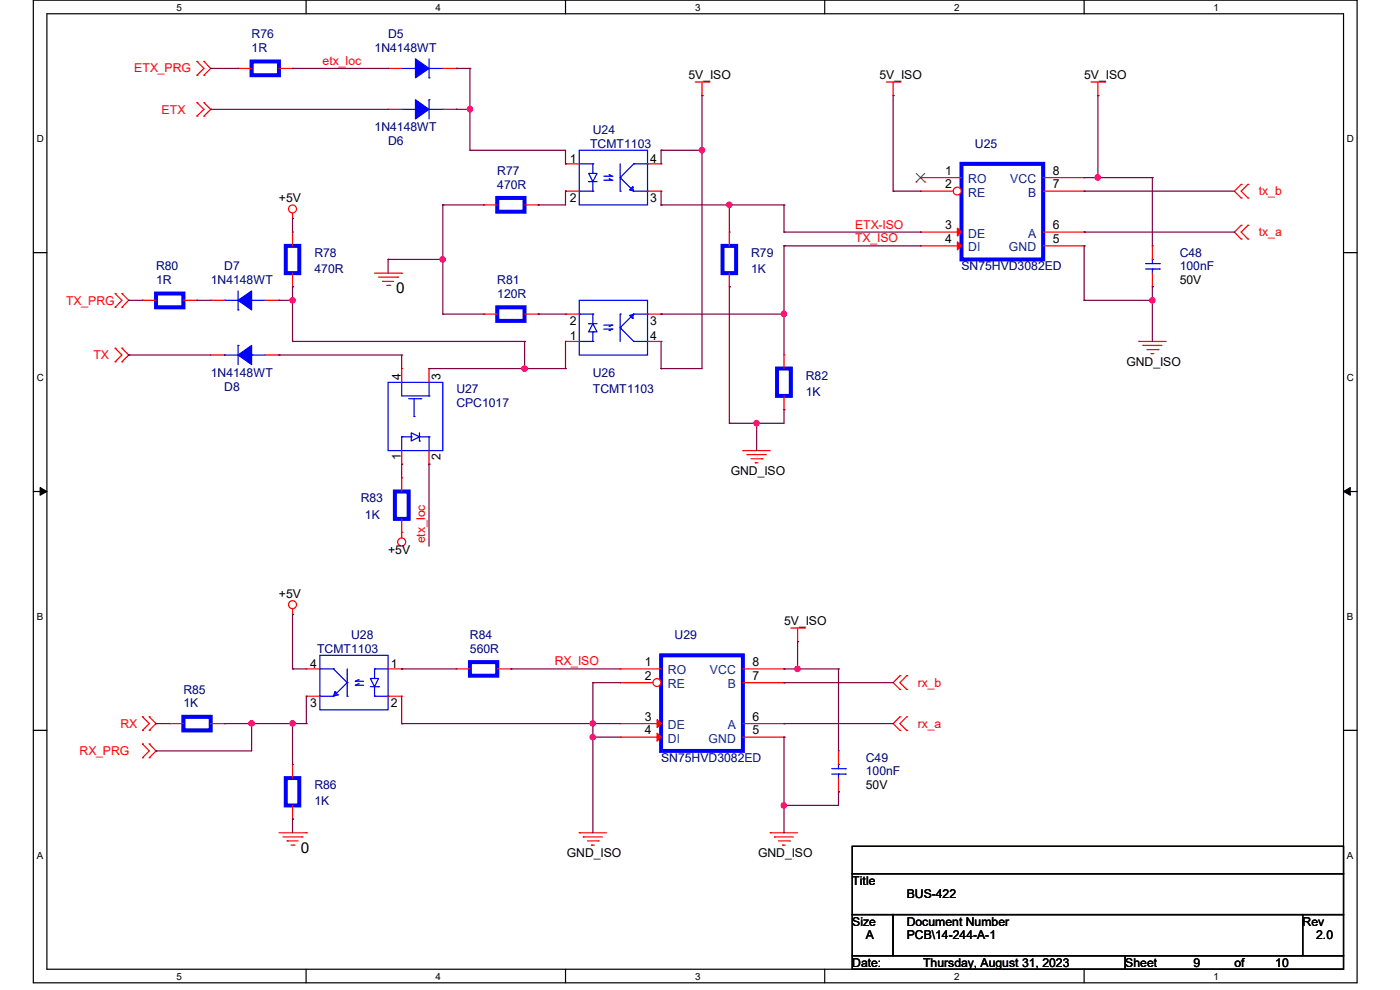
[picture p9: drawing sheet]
<svg xmlns="http://www.w3.org/2000/svg" width="297mm" height="210mm" viewBox="0 0 297 210" stroke-linecap="round" stroke-linejoin="round" font-family="sans-serif">
<path d="M7.1 0h280.8v208.5h-280.8zM9.9 2.9h275.1v202.7h-275.1z" fill="none" stroke="#000" stroke-width=".25"/>
<g fill="#fff">
<path d="M37.4 .3h1.2v2.4h-1.2z"/>
<path d="M37.4 205.9h1.2v2.3h-1.2z"/>
</g>
<path d="M64.9 0v2.9M64.9 205.6v2.9" fill="none" stroke="#000" stroke-width=".25"/>
<g fill="#fff">
<path d="M92.4 .3h1.2v2.4h-1.2z"/>
<path d="M92.4 205.9h1.2v2.3h-1.2z"/>
</g>
<path d="M120 0v2.9M120 205.6v2.9" fill="none" stroke="#000" stroke-width=".25"/>
<g fill="#fff">
<path d="M147.4 .3h1.2v2.4h-1.2z"/>
<path d="M147.4 205.9h1.2v2.3h-1.2z"/>
</g>
<path d="M175 0v2.9M175 205.6v2.9" fill="none" stroke="#000" stroke-width=".25"/>
<g fill="#fff">
<path d="M202.4 .3h1.2v2.4h-1.2z"/>
<path d="M202.4 205.9h1.2v2.3h-1.2z"/>
</g>
<path d="M230 0v2.9M230 205.6v2.9" fill="none" stroke="#000" stroke-width=".25"/>
<g fill="#fff">
<path d="M257.5 .3h1.1v2.4h-1.1z"/>
<path d="M257.5 205.9h1.1v2.3h-1.1z"/>
<path d="M7.8 28.2h1.5v2.4h-1.5z"/>
<path d="M285.7 28.2h1.5v2.4h-1.5z"/>
<path d="M7.8 78.9h1.5v2.3h-1.5z"/>
<path d="M285.7 78.9h1.5v2.3h-1.5z"/>
</g>
<path d="M7.1 53.6h2.8M285 53.6h2.9" fill="none" stroke="#000" stroke-width=".25"/>
<g fill="#fff">
<path d="M7.8 129.6h1.3v2.3h-1.3z"/>
<path d="M285.7 129.6h1.4v2.3h-1.4z"/>
</g>
<path d="M7.1 104.3h2.8M285 104.3h2.9" fill="none" stroke="#000" stroke-width=".25"/>
<path d="M8.5 103.4l1.4 .9-1.4 .8zM285 104.3l1.5-.9v1.7z" fill="#000" stroke="#000" stroke-width=".21"/>
<g fill="#fff">
<path d="M7.8 180.3h1.3v2.3h-1.3z"/>
<path d="M285.7 180.3h1.4v2.3h-1.4z"/>
</g>
<path d="M7.1 154.9h2.8M285 154.9h2.9M180.8 179.5h104.2v5.8h-104.2zM180.8 185.3h104.2v8.7h-104.2zM180.8 194h8.7v8.7h-8.7zM189.5 194h86.9v8.7h-86.9zM276.4 194h8.6v8.7h-8.6zM180.8 202.7h57.9v2.9h-57.9zM238.7 202.7h46.3v2.9h-46.3z" fill="none" stroke="#000" stroke-width=".25"/>
<g fill="none" stroke="#f00" stroke-width=".25">
<path d="M41.8 16h.1M41.8 13h.1M41.8 13l1.5 1.5-1.5 1.5M43.3 13h.1M43.3 16h.1M43.3 13l1.4 1.5-1.4 1.5M82.3 14.5h.1M82.3 14.5h2.9M93.9 14.5h2.9M96.8 14.5h.1M147.5 17.4h2.9M148.9 17.4v2.9"/>
<path d="M150.4 17.4h.1M188 17.4h2.9M189.5 17.4v2.9M190.9 17.4h.1M231.5 17.4h2.9M232.9 17.4v2.9M234.4 17.4h.1M41.8 24.6h.1M41.8 21.8h.1M41.8 21.8l1.5 1.4-1.5 1.4M43.3 21.8h.1M43.3 24.6h.1"/>
<path d="M43.3 21.8l1.4 1.4-1.4 1.4M148.9 20.3h.1M189.5 20.3h.1M232.9 20.3h.1M263.3 39.1h.1M263.3 39.1l-1.4 1.5 1.4 1.4M264.8 39.1h.1M264.8 39.1l-1.5 1.5 1.5 1.4M62.1 46.4h.1M62.1 45.2v1.2M79.5 58h5.7M80.3 58.8h4.1"/>
<path d="M81.2 59.7h.1M81.2 59.7h2.3M84.4 58.8h.1M85.2 58h.1M263.3 42h.1M263.3 47.8h.1M263.3 50.7h.1M263.3 47.8l-1.4 1.4 1.4 1.5M264.8 42h.1M264.8 50.7h.1M264.8 47.8h.1M264.8 47.8l-1.5 1.4 1.5 1.5"/>
<path d="M24.4 65.2h.1M24.4 62.3h.1M24.4 76.8h.1M24.4 73.9h.1M24.4 62.3l1.5 1.4-1.5 1.5M24.4 73.9l1.5 1.4-1.5 1.5M25.9 62.3h.1M25.9 65.2h.1M25.9 73.9h.1M25.9 76.8h.1M25.9 62.3l1.4 1.4-1.4 1.5M25.9 73.9l1.4 1.4-1.4 1.5"/>
<path d="M82 60.5h.6M82.6 60.5h.1M166.3 75.3h.1M166.3 75.3v2.9M241.6 72.4h.1M241.6 72.4h5.8M242.5 73.3h.1M242.5 73.3h4M243.3 74.2h2.4M244.2 75h.1M244.2 75h.6M245.7 74.2h.1"/>
<path d="M157.6 95.6h.1M157.6 95.6h5.8M158.5 96.4h.1M158.5 96.4h4.1M159.3 97.3h2.4M160.2 98.2h.1M160.2 98.2h.6M161.7 97.3h.1M166.3 86.9h.1M166.3 84v2.9M85.2 112.9h.1M85.2 112.9v1.2"/>
<path d="M62.1 130.3h.1M62.1 129.2v1.1M167.8 133.2h2.8M169.2 136.1h.1M169.2 133.2v2.9M170.6 133.2h.1M30.2 154.9h.1M30.2 152.1h.1M30.2 157.8h.1M30.2 152.1l1.5 1.4-1.5 1.4M30.2 157.8l1.5 1.5-1.5 1.4M31.7 152.1h.1"/>
<path d="M31.7 154.9h.1M31.7 157.8h.1M31.7 152.1l1.4 1.4-1.4 1.4M31.7 157.8l1.4 1.5-1.4 1.4M131.6 156.4h.1M131.6 153.5h.1M131.6 141.9h.1M131.6 156.4h8.7M131.6 153.5h8.7M131.6 141.9h8.7M190.9 152.1h.1M190.9 154.9h.1"/>
<path d="M190.9 143.3h.1M190.9 146.3h.1M190.9 152.1l-1.4 1.4 1.4 1.4M190.9 143.3l-1.4 1.5 1.4 1.5M192.4 154.9h.1M192.4 152.1h.1M192.4 146.3h.1M192.4 143.3h.1M192.4 152.1l-1.5 1.4 1.5 1.4M192.4 143.3l-1.5 1.5 1.5 1.5M30.2 160.7h.1M31.7 160.7h.1"/>
<path d="M59.2 176.7h5.8M60 177.5h4.1M60.9 178.4h.1M60.9 178.4h2.3M61.8 179.3h.6M62.1 173.8h.1M62.1 162.2h.1M62.1 162.2v2.9M62.1 170.9v2.9M62.4 179.3h.1M64.1 177.5h.1M65 176.7h.1"/>
<path d="M122.9 176.7h.1M122.9 176.7h5.8M123.7 177.5h.1M123.7 177.5h4.1M124.6 178.4h2.3M125.5 179.3h.1M125.5 179.3h.6M126.9 178.4h.1M163.4 176.7h.1M163.4 176.7h5.8M164.3 177.5h.1M164.3 177.5h4"/>
<path d="M165.1 178.4h2.4M166 179.3h.1M166 179.3h.6M167.5 178.4h.1"/>
<circle cx="62.1" cy="44.3" r=".85"/>
<circle cx="85.2" cy="115" r=".85"/>
<circle cx="62.1" cy="128.3" r=".85"/>
</g>
<path d="M164.8 78.2h3v5.8h-3zM140.3 139h17.3v20.3h-17.3zM60.6 165.1h2.9v5.8h-2.9z" fill="none" stroke="#00f" stroke-width=".85"/>
<path d="M85.2 14.5h2.9M88.1 14.5h.1M91 16.5h.1M91 12.5v4M91 14.5h2.9M93.9 14.5h.1" fill="none" stroke="#00f" stroke-width=".25"/>
<path d="M88.1 12.5l2.9 2-2.9 2z" fill-rule="evenodd" fill="#00f" stroke="#00f" stroke-width=".25"/>
<g fill="#f00" stroke="#f00" stroke-width=".25">
<path d="M139.4 155.5l.9 .9-.9 .8z"/>
<path d="M139.4 152.7l.9 .8-.9 .8z"/>
</g>
<circle cx="139.4" cy="144.8" r=".84" fill="#fff" stroke="#f00" stroke-width=".25"/>
<g fill="none" stroke="#f00" stroke-width=".25">
<path d="M82.3 23.2h.1M82.3 23.2h2.9M93.9 23.2h2.9M96.8 23.2h.1M120 34.8h.1M120 34.8h2.9M137.4 34.8h2.9M140.3 34.8h.1M195.3 37.7h.1M195.3 37.7h8.7M62.1 49.2h.1M62.1 49.2v3"/>
<path d="M62.1 58v2.8M120 40.6h.1M120 40.6h2.9M137.4 40.6h2.9M140.3 40.6h.1M154.7 49.2h.1M154.7 49.2v3M154.7 58v2.8M195.3 52.2h.1M195.3 49.2h.1M195.3 52.2h8.7M195.3 49.2h8.7"/>
<path d="M244.5 52.2h.1M244.5 52.2v2.8M244.5 58v2.8M30.2 63.7h.1M30.2 63.7h2.9M38.9 63.7h2.9M41.8 63.7h.1M44.7 75.3h.1M44.7 63.7h.1M44.7 75.3h2.9M44.7 63.7h2.9M56.3 75.3h2.9"/>
<path d="M56.3 63.7h2.9M59.2 75.3h.1M59.2 63.7h.1M62.1 60.8h.1M85.2 78.2h.1M85.2 78.2v2.9M91 78.2h.1M91 78.2v2.9M102.6 66.6h.1M102.6 66.6h2.9M111.3 66.6h2.9M114.2 66.6h.1"/>
<path d="M120 72.4h.1M120 66.6h.1M120 72.4h2.9M120 66.6h2.9M137.4 72.4h2.9M137.4 66.6h2.9M140.3 72.4h.1M140.3 66.6h.1M154.7 60.8h.1M244.5 60.8h.1M85.2 98.5h.1M85.2 95.6v2.9"/>
<path d="M91 98.5h.1M91 95.6v2.9M85.2 101.4h.1M85.2 112.9h.1M85.2 101.4v2.9M85.2 110.1v2.8M36 153.5h.1M36 153.5h2.9M44.7 153.5h2.9M47.6 153.5h.1M65 141.9h.1M65 147.7h.1"/>
<path d="M65 141.9h2.9M65 147.7h2.9M82.3 141.9h2.9M82.3 147.7h2.9M85.2 141.9h.1M85.2 147.7h.1M131.6 144.8h.1M131.6 144.8h6.9M157.6 144.8h8.7M157.6 153.5h8.7M157.6 141.9h8.7M157.6 156.4h8.7"/>
<path d="M166.3 153.5h.1M166.3 144.8h.1M166.3 141.9h.1M166.3 156.4h.1M177.9 159.3h.1M177.9 159.3v2.9M177.9 168h.1M177.9 165.1v2.9"/>
</g>
<g fill="none" stroke="#00f" stroke-width=".25">
<path d="M85.2 23.2h2.9M88.1 23.2h.1M91 21.2h.1M91 21.2v4M91 23.2h2.9M93.9 23.2h.1M122.9 31.9h14.5v11.6h-14.5zM122.9 34.8h2.9M124.9 38.5h.1M124.9 36.8h1.8l-.9 1.7zM124.9 38.5h1.8M125.8 36.8h.1"/>
<path d="M125.8 34.8h.1M125.8 34.8v2M125.8 38.5v2.1M128.1 37.4h1.7M128.1 38.2h1.7M129.2 37.1h.1M129.2 38h.1M129.2 37.1l.6 .3M129.2 38l.6 .2M129.8 37.4h.1M129.8 38.2h.1M131.6 37.7h.1"/>
<path d="M131.6 34.8v5.8M131.6 37.7l2.9 2.9M134.2 39.7h.1M134.2 39.7l.3 .9M134.2 39.7l-.6 .6M134.5 34.8h.1M134.5 34.8h2.9M134.5 34.8l-2.9 2.9M137.4 34.8h.1M122.9 40.6h.1M122.9 40.6h2.9M125.8 40.6h.1"/>
<path d="M131.6 40.6h.1M133.6 40.3h.1M133.6 40.3l.9 .3M134.5 40.6h2.9M137.4 40.6h.1M243 57.1h3M243 55.9h3M244.5 55h.1M244.5 57.1h.1M244.5 55v.9M244.5 57.1v.9M246 57.1h.1"/>
<path d="M246 55.9h.1M47.6 75.3h.1M47.6 63.7h.1M47.6 75.3h2.9M47.6 63.7h2.9M50.5 73.3h.1M50.5 65.7h.1M50.5 61.7v4M50.5 73.3v4M53.4 75.3h.1M53.4 63.7h.1M53.4 75.3h2.9"/>
<path d="M53.4 63.7h2.9M122.9 63.7h14.5v11.6h-14.5zM122.9 66.6h.1M122.9 66.6h2.9M122.9 72.4h2.9M124.9 68.7h.1M124.9 68.7h1.8M125.8 66.6h.1M125.8 70.4h.1M125.8 72.4h.1M125.8 68.7l.9 1.7h-1.8zM125.8 66.6v2.1"/>
<path d="M125.8 70.4v2M128.1 69.8h1.7M128.1 69h1.7M129.2 70.1h.1M129.2 69.2h.1M129.8 69.8h.1M129.8 69h.1M129.8 69.8l-.6 .3M129.8 69l-.6 .2M131.6 66.6h.1M131.6 69.5h.1M131.6 66.6v5.8"/>
<path d="M131.6 69.5l2.9 2.9M133.6 66.9h.1M133.6 66.9l.6 .6M134.2 67.5h.1M134.5 72.4h.1M134.5 66.6h2.9M134.5 72.4h2.9M134.5 66.6l-2.9 2.9M134.5 66.6l-.3 .9M134.5 66.6l-.9 .3M137.4 66.6h.1M137.4 72.4h.1"/>
<path d="M82.3 81.1h11.6v14.5h-11.6zM85.2 81.1h.1M85.2 92.7h.1M85.2 92.7h2M85.2 81.1v2.9h5.8M85.2 92.7v2.9M86.7 84.6h2.6M87.2 92.7h.1M87.2 91.8l1.8 .9-1.8 .9zM87.8 88.3h.1M87.8 84.6v3.7M89 93.6h.1"/>
<path d="M89 92.7h2M89 91.8v1.8M89.3 84.6h.1M91 95.6h.1M91 92.7h.1M91 81.1h.1M91 84h.1M91 81.1v2.9M91 92.7v2.9M67.9 139h14.4v11.6h-14.4zM67.9 147.7h.1M67.9 141.9h.1"/>
<path d="M67.9 147.7h2.8M67.9 141.9h2.8M70.7 141.9h.1M70.7 141.9l3 2.9M71 146.8h.1M71 146.8l-.3 .9M71 146.8l.6 .6M71.6 147.4h.1M71.6 147.4l-.9 .3M73.7 147.7h.1M73.7 144.8h.1M73.7 141.9v5.8"/>
<path d="M73.7 144.8l-3 2.9M75.4 144.5h.1M75.4 145.4h.1M75.4 144.5h1.7M75.4 145.4h1.7M76 144.2h.1M76 145.1h.1M76 144.2l-.6 .3M76 145.1l-.6 .3M78.6 143.9h1.7l-.8 1.8zM78.6 145.7h1.7M79.5 147.7h.1"/>
<path d="M79.5 143.9h.1M79.5 141.9h.1M79.5 147.7h2.8M79.5 141.9v2M79.5 145.7v2M79.5 141.9h2.8M80.3 145.7h.1M82.3 147.7h.1M176.4 164.2h2.9M176.4 163.1h2.9M177.9 162.2h.1M177.9 164.2h.1"/>
<path d="M177.9 162.2v.9M177.9 164.2v.9M179.3 164.2h.1M179.3 163.1h.1"/>
</g>
<g fill="#00f" stroke="#00f" stroke-width=".25">
<path d="M50.5 75.3l2.9-2v4z" fill-rule="evenodd"/>
<path d="M88.1 21.2l2.9 2-2.9 2z" fill-rule="evenodd"/>
<path d="M50.5 63.7l2.9-2v4z" fill-rule="evenodd"/>
</g>
<path d="M204 34.8h17.3v20.2h-17.3zM60.6 52.2h2.9v5.8h-2.9zM153.3 52.2h2.9v5.8h-2.9zM33.1 62.3h5.8v2.9h-5.8zM105.5 65.2h5.8v2.9h-5.8zM83.8 104.3h2.9v5.8h-2.9zM38.9 152.1h5.8v2.8h-5.8z" fill="none" stroke="#00f" stroke-width=".85"/>
<g fill="#f00" stroke="#f00" stroke-width=".25">
<path d="M203.1 51.3l.9 .9-.9 .8z"/>
<path d="M203.1 48.4l.9 .8-.9 .9z"/>
</g>
<path d="M194.4 38.6h.1M194.4 36.8l1.8 1.8M196.2 36.8l-1.8 1.8M196.2 38.6h.1" fill="none" stroke="#804000" stroke-width=".21"/>
<circle cx="203.1" cy="40.5" r=".84" fill="#fff" stroke="#f00" stroke-width=".25"/>
<g fill="none" stroke="#f00" stroke-width=".25">
<path d="M50.5 14.5h.1M50.5 14.5h2.9M59.2 14.5h2.9M62.1 14.5h.1M221.3 37.7h8.7M230 37.7h.1M102.6 43.5h.1M102.6 43.5h2.9M111.3 43.5h2.9M114.2 43.5h.1M195.3 40.6h.1M195.3 40.6h6.9"/>
<path d="M221.3 40.6h8.7M221.3 49.2h8.7M221.3 52.2h8.7M230 49.2h.1M230 40.6h.1M230 52.2h.1M96.8 141.9h.1M96.8 141.9h2.9M105.5 141.9h2.9M108.4 141.9h.1"/>
</g>
<path d="M53.4 13h5.8v3h-5.8zM105.5 42h5.8v2.9h-5.8zM99.7 140.5h5.8v2.8h-5.8z" fill="none" stroke="#00f" stroke-width=".85"/>
<g fill="none" stroke="#800040" stroke-width=".25">
<path d="M44.7 14.5h.1M44.7 14.5h5.8M62.1 14.5h.1M62.1 14.5h20.2M96.8 14.5h.1M96.8 14.5h2.9M99.7 14.5h.1M99.7 14.5v17.4M44.7 23.2h.1M44.7 23.2h37.6M96.8 23.2h.1M96.8 23.2h2.9"/>
<path d="M99.7 23.2h.1M99.7 31.9h.1M99.7 31.9h20.3v2.9M120 34.8h.1M140.3 31.9h.1M140.3 31.9h8.6M140.3 31.9v2.9M148.9 20.3h.1M148.9 31.9h.1M148.9 20.3v57.9h-8.6M189.5 20.3h.1M189.5 20.3v20.3"/>
<path d="M230 37.7h.1M230 37.7h14.5M232.9 20.3h.1M232.9 37.7h.1M232.9 20.3v17.4M244.5 37.7h.1M244.5 37.7v14.5M62.1 46.4h.1M62.1 46.4v2.8M82.3 55h.1M82.3 55v3M82.3 55h11.6"/>
<path d="M93.9 43.5h.1M93.9 55h.1M93.9 43.5h8.7M93.9 43.5v23.1M114.2 43.5h.1M120 40.6h.1M120 40.6v2.9h-5.8M140.3 43.5h.1M140.3 43.5h26M140.3 40.6v2.9M154.7 43.5h.1M154.7 43.5v5.7"/>
<path d="M166.3 43.5h.1M166.3 49.2h.1M166.3 52.2h.1M166.3 43.5v5.7M166.3 52.2v23.1M166.3 49.2h29M166.3 52.2h29M189.5 40.6h.1M189.5 40.6h5.8M230 40.6h.1M230 49.2h.1M230 52.2h.1"/>
<path d="M230 40.6h31.9M230 49.2h31.9M230 52.2v11.5M27.3 63.7h.1M27.3 75.3h.1M27.3 63.7h2.9M27.3 75.3h17.4M41.8 63.7h.1M41.8 63.7h2.9M59.2 63.7h.1M59.2 75.3h.1M59.2 63.7h2.9"/>
<path d="M59.2 75.3h26M62.1 60.8h.1M62.1 63.7h.1M62.1 72.4h.1M62.1 60.8v11.6M62.1 72.4h49.2M85.2 75.3h.1M85.2 75.3v2.9M91 78.2h.1M91 78.2h29M93.9 66.6h.1M93.9 66.6h8.7"/>
<path d="M111.3 72.4h.1M111.3 78.2h.1M111.3 72.4v5.8M114.2 66.6h.1M114.2 66.6h5.8M120 78.2h.1M120 72.4v5.8M140.3 66.6h.1M140.3 78.2h.1M140.3 66.6h26M140.3 72.4v5.8M154.7 60.8h.1"/>
<path d="M154.7 60.8v29M166.3 66.6h.1M230 63.7h.1M230 63.7h14.5M244.5 60.8h.1M244.5 63.7h.1M244.5 60.8v11.6M85.2 98.5h.1M85.2 98.5v2.9M91 98.5h.1M91 98.5v17.4M154.7 89.8h.1"/>
<path d="M160.5 89.8h.1M160.5 89.8v5.8M166.3 86.9h.1M166.3 86.9v2.9h-11.6M62.1 130.3h.1M62.1 130.3v11.6M169.2 136.1h.1M169.2 136.1v5.8M33.1 153.5h.1M33.1 159.3h.1M33.1 153.5h2.9M47.6 153.5h.1"/>
<path d="M47.6 153.5h17.4M53.4 153.5h.1M53.4 153.5v5.8h-20.3M62.1 141.9h.1M62.1 153.5h.1M62.1 153.5v8.7M62.1 141.9h2.9M65 153.5h.1M65 147.7v5.8M85.2 141.9h.1M85.2 153.5h.1M85.2 147.7v5.8"/>
<path d="M85.2 141.9h11.6M85.2 153.5h46.4M108.4 141.9h.1M108.4 141.9h23.2M125.8 144.8h.1M125.8 153.5h.1M125.8 156.4h.1M125.8 144.8v31.9M125.8 144.8h5.8M125.8 156.4h5.8M166.3 141.9h.1M166.3 144.8h.1"/>
<path d="M166.3 153.5h.1M166.3 156.4h.1M166.3 156.4v20.3M166.3 141.9h11.6M166.3 144.8h23.2M166.3 153.5h23.2M169.2 141.9h.1M177.9 141.9h.1M177.9 141.9v17.4M62.1 173.8h.1M62.1 173.8v2.9M166.3 170.9h.1"/>
<path d="M177.9 168h.1M177.9 168v2.9h-11.6"/>
</g>
<g fill="#f0f" stroke="#f0f" stroke-width=".25">
<circle cx="232.9" cy="37.6" r=".56"/>
<circle cx="99.7" cy="23.2" r=".56"/>
<circle cx="148.9" cy="31.9" r=".56"/>
<circle cx="93.9" cy="55" r=".56"/>
<circle cx="154.7" cy="43.4" r=".56"/>
<circle cx="62" cy="63.7" r=".56"/>
<circle cx="244.5" cy="63.7" r=".56"/>
<circle cx="166.3" cy="66.6" r=".56"/>
<circle cx="111.3" cy="78.2" r=".56"/>
<circle cx="160.5" cy="89.8" r=".56"/>
<circle cx="169.2" cy="141.9" r=".56"/>
<circle cx="53.4" cy="153.5" r=".56"/>
<circle cx="62" cy="153.5" r=".56"/>
<circle cx="125.8" cy="153.5" r=".56"/>
<circle cx="125.8" cy="156.4" r=".56"/>
<circle cx="166.3" cy="170.9" r=".56"/>
</g>
<g font-size="3.2">
<text x="84.1" y="62.2">0</text>
<text x="63.8" y="180.9">0</text>
</g>
<g font-size="2.6" fill="#000080">
<text x="53.4" y="8.1">R76</text>
<text x="53.4" y="11">1R</text>
<text x="79.5" y="11">1N4148WT</text>
<text x="82.3" y="8.1">D5</text>
<text x="79.5" y="27.9">1N4148WT</text>
<text x="125.8" y="28.4">U24</text>
<text x="82.3" y="30.7">D6</text>
<text x="125.2" y="31.3">TCMT1103</text>
<text x="206.8" y="31.3">U25</text>
<text x="105.5" y="37.1">R77</text>
<text x="105.5" y="40">470R</text>
<text x="33.1" y="57.4">R80</text>
<text x="47.6" y="57.4">D7</text>
<text x="66.7" y="54.5">R78</text>
<text x="66.7" y="58">470R</text>
<text x="159.3" y="54.5">R79</text>
<text x="159.3" y="58">1K</text>
<text x="204" y="57.4">SN75HVD3082ED</text>
<text x="250.3" y="54.5">C48</text>
<text x="250.3" y="57.4">100nF</text>
<text x="33.1" y="60.3">1R</text>
<text x="44.7" y="60.3">1N4148WT</text>
<text x="105.5" y="60.3">R81</text>
<text x="105.5" y="63.2">120R</text>
<text x="44.7" y="80">1N4148WT</text>
<text x="47.6" y="82.8">D8</text>
<text x="96.8" y="83.4">U27</text>
<text x="125.8" y="80">U26</text>
<text x="125.8" y="83.4">TCMT1103</text>
<text x="170.9" y="80.5">R82</text>
<text x="170.9" y="84">1K</text>
<text x="96.8" y="86.3">CPC1017</text>
<text x="76.5" y="106.6">R83</text>
<text x="77.4" y="110.1">1K</text>
<text x="74.5" y="135.6">U28</text>
<text x="99.7" y="135.6">R84</text>
<text x="143.1" y="135.6">U29</text>
<text x="67.3" y="138.4">TCMT1103</text>
<text x="99.7" y="138.4">560R</text>
<text x="38.9" y="147.1">R85</text>
<text x="38.9" y="150">1K</text>
<text x="140.2" y="161.6">SN75HVD3082ED</text>
<text x="183.7" y="161.6">C49</text>
<text x="66.7" y="167.4">R86</text>
<text x="183.7" y="164.5">100nF</text>
<text x="66.7" y="170.9">1K</text>
</g>
<g font-size="2.6" fill="#f00">
<text x="28.5" y="15.4">ETX_PRG</text>
<text x="68.5" y="13.7">etx_loc</text>
<text x="34.3" y="24.1">ETX</text>
<text x="267.1" y="41.4">tx_b</text>
<text x="181.4" y="48.6">ETX-ISO</text>
<text x="181.4" y="51.4">TX_ISO</text>
<text x="267.1" y="50.1">tx_a</text>
<text x="14" y="64.6">TX_PRG</text>
<text x="19.8" y="76.2">TX</text>
<text x="90.2" y="115.3" transform="rotate(-90 90.2 115.3)">etx_loc</text>
<text x="117.7" y="141.1">RX_ISO</text>
<text x="194.7" y="145.7">rx_b</text>
<text x="25.6" y="154.4">RX</text>
<text x="194.7" y="154.4">rx_a</text>
<text x="16.9" y="160.1">RX_PRG</text>
</g>
<g font-size="2.6">
<text x="146" y="16.8">5V_ISO</text>
<text x="186.6" y="16.8">5V_ISO</text>
<text x="230" y="16.8">5V_ISO</text>
<text x="120.9" y="34.5">1</text>
<text x="137.9" y="34.5">4</text>
<text x="200.5" y="37">1</text>
<text x="200.5" y="39.9">2</text>
<text x="223.3" y="39.9">7</text>
<text x="223.3" y="37">8</text>
<text x="59.2" y="42.9">+5V</text>
<text x="120.9" y="42.9">2</text>
<text x="137.9" y="42.9">3</text>
<text x="200.5" y="51.5">4</text>
<text x="200.5" y="48.6">3</text>
<text x="223.3" y="48.6">6</text>
<text x="223.3" y="51.5">5</text>
<text x="250.3" y="60.3">50V</text>
<text x="120.9" y="69">2</text>
<text x="137.9" y="69">3</text>
<text x="120.9" y="72.1">1</text>
<text x="137.9" y="72.1">4</text>
<text x="239" y="77.6">GND_ISO</text>
<text x="85" y="80.5" transform="rotate(-90 85 80.5)">4</text>
<text x="93.4" y="80.5" transform="rotate(-90 93.4 80.5)">3</text>
<text x="85" y="97.6" transform="rotate(-90 85 97.6)">1</text>
<text x="93.4" y="97.6" transform="rotate(-90 93.4 97.6)">2</text>
<text x="155" y="100.8">GND_ISO</text>
<text x="82.3" y="117.6">+5V</text>
<text x="59.2" y="126.9">+5V</text>
<text x="166.3" y="132.7">5V_ISO</text>
<text x="65.8" y="141.6">4</text>
<text x="82.9" y="141.6">1</text>
<text x="136.8" y="141.3">1</text>
<text x="159.6" y="141.3">8</text>
<text x="136.8" y="144.2">2</text>
<text x="159.6" y="144.2">7</text>
<text x="65.8" y="150">3</text>
<text x="82.9" y="150">2</text>
<text x="136.8" y="155.7">4</text>
<text x="136.8" y="152.9">3</text>
<text x="159.6" y="152.9">6</text>
<text x="159.6" y="155.7">5</text>
<text x="183.7" y="167.4">50V</text>
<text x="120.3" y="181.9">GND_ISO</text>
<text x="160.8" y="181.9">GND_ISO</text>
<text x="180.8" y="187.7">Title</text>
<text x="192.4" y="190.6">BUS-422</text>
<text x="180.8" y="196.3">Size</text>
<text x="192.4" y="196.3">Document Number</text>
<text x="276.4" y="196.3">Rev</text>
<text x="183.7" y="199.3">A</text>
<text x="192.4" y="199.3">PCB\14-244-A-1</text>
<text x="279.2" y="199.3">2.0</text>
<text x="180.8" y="205.1">Date:</text>
<text x="195.8" y="205.1">Thursday, August 31, 2023</text>
<text x="238.7" y="205.1">Sheet</text>
<text x="253.2" y="205.1">9</text>
<text x="261.9" y="205.1">of</text>
<text x="270.5" y="205.1">10</text>
</g>
<g font-size="2.6" fill="#004080">
<text x="205.4" y="38.9">RO</text>
<text x="205.4" y="41.7">RE</text>
<text x="214.3" y="38.9">VCC</text>
<text x="218.1" y="41.7">B</text>
<text x="205.4" y="53.3">DI</text>
<text x="205.4" y="50.4">DE</text>
<text x="214" y="53.3">GND</text>
<text x="218.1" y="50.4">A</text>
<text x="141.7" y="143.1">RO</text>
<text x="150.6" y="143.1">VCC</text>
<text x="141.7" y="146">RE</text>
<text x="154.4" y="146">B</text>
<text x="141.7" y="154.7">DE</text>
<text x="154.4" y="154.7">A</text>
<text x="141.7" y="157.6">DI</text>
<text x="150.3" y="157.6">GND</text>
</g>
<g font-size="2.1">
<text x="37.4" y="2.2">5</text>
<text x="92.4" y="2.2">4</text>
<text x="147.4" y="2.2">3</text>
<text x="202.4" y="2.2">2</text>
<text x="257.5" y="2.2">1</text>
<text x="7.8" y="30.1">D</text>
<text x="285.8" y="30.1">D</text>
<text x="7.8" y="80.8">C</text>
<text x="285.8" y="80.8">C</text>
<text x="7.8" y="131.5">B</text>
<text x="285.8" y="131.5">B</text>
<text x="7.8" y="182.2">A</text>
<text x="285.8" y="182.2">A</text>
<text x="37.4" y="207.8">5</text>
<text x="92.4" y="207.8">4</text>
<text x="147.4" y="207.8">3</text>
<text x="202.4" y="207.8">2</text>
<text x="257.5" y="207.8">1</text>
</g>
</svg>
